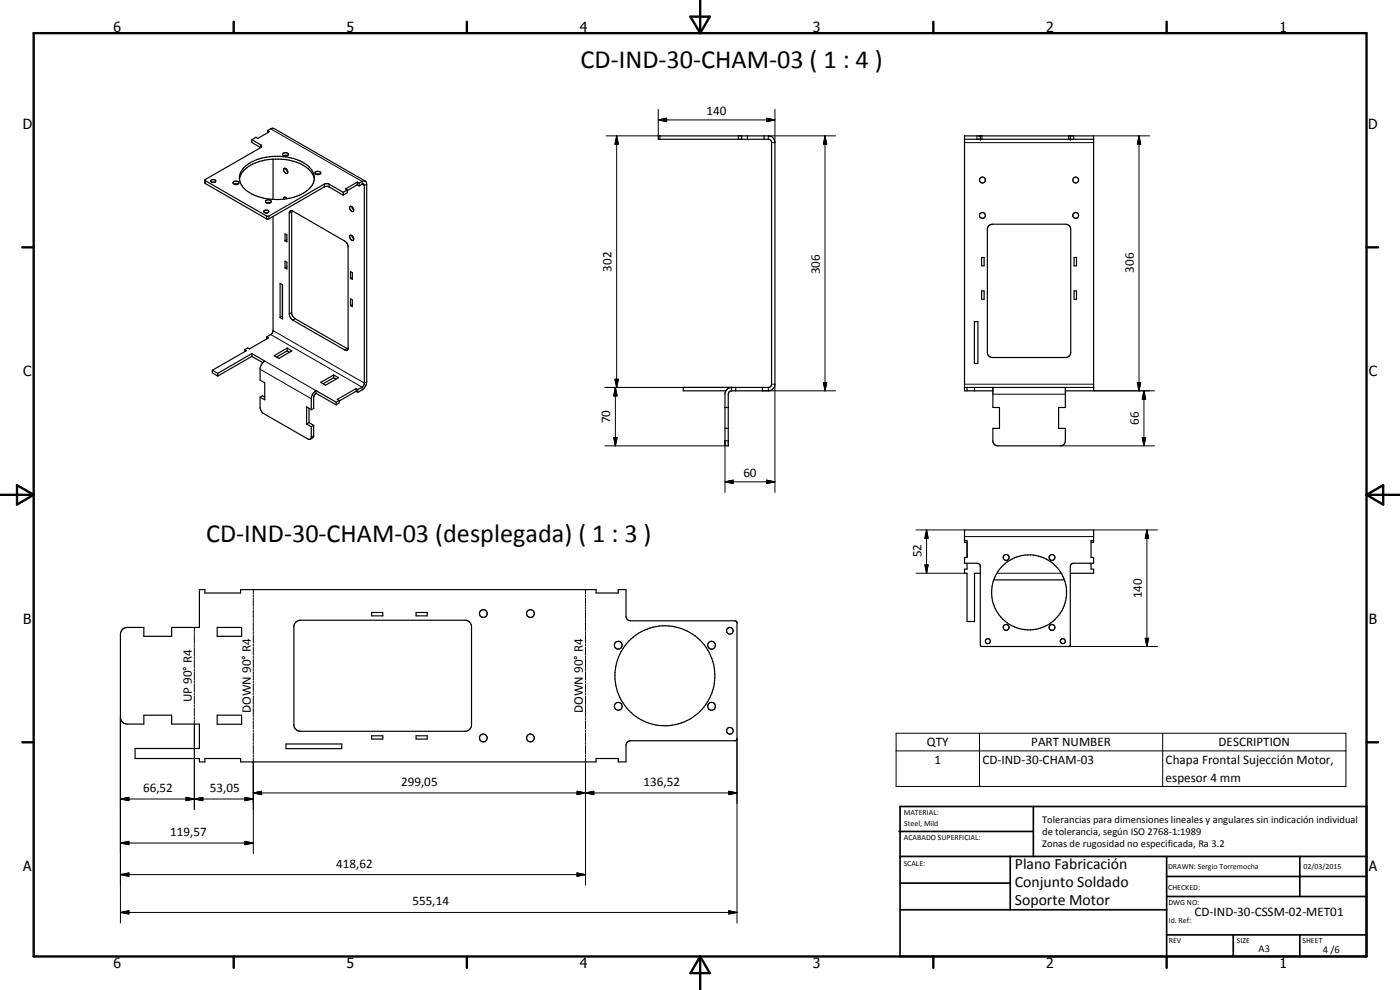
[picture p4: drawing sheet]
<svg xmlns="http://www.w3.org/2000/svg" width="420mm" height="297mm" viewBox="0 0 420 297" stroke-linecap="round" stroke-linejoin="round" font-family="sans-serif">
<g fill="none" stroke="#000" stroke-width=".35">
<path d="M80.3 39.2l1.4-.7 .5 .1 27.4 15.8M80.3 39.2l.6 .3-3.5 2-.6-.3-1.2 .7M80.3 39.2v.6M61.5 54.1l18.6 10.8h.5l16.9-9.7h1.1l4.4 2.5M63.4 54h.2a.58 .58 0 0 1 .8-.2 .58 .58 0 0 1 .1 .8 .72 .72 0 0 1-.7 .2 .72 .72 0 0 1-.5-.7zM63.8 54.7h.5M70.2 54.5a.89 .89 0 0 1 1.5 .5 .94 .94 0 0 1-1 .4 .94 .94 0 0 1-.7-.7zM70.3 55.3h1M71.9 53.8a6.5 6.5 0 0 1 4.6-4.9l.7-.2a18.9 18.9 0 0 1 11.1-.3 7.5 7.5 0 0 1 6 5.4M73.2 50.3a15.5 15.5 0 0 1 14.1-2.9 8.5 8.5 0 0 1 6.9 4.9 4.6 4.6 0 0 1-2.6 5.3 17 17 0 0 1-17.8-.5 4.3 4.3 0 0 1-.6-6.8zM75.6 41.9l2.8 1.7 .1 .3-.2 .4M75.6 41.9v.9l2.6 1.5"/>
<path d="M78.3 44.3l-16.8 9.6v1.1l18.8 10.7 17.4-9.8 .9 .1 4.4 2.5M81.9 47.8v12M84.9 46.1a1.01 1.01 0 0 1 1.6 .3 .94 .94 0 0 1-.9 .5 .94 .94 0 0 1-.8-.7zM85.2 46.7h1M85.2 50.6a.92 .92 0 0 1 1 .4 .92 .92 0 0 1 0 1.1 1.06 1.06 0 0 1-1-1.5zM85.8 59.3l.1 .3M85.8 50.6l.5 .9M86.1 59.6a.49 .49 0 0 0-.5-.4 .49 .49 0 0 0-.4 .5M94.5 51.8a1.12 1.12 0 0 1 1.8 .1 .95 .95 0 0 1-1 .5 .95 .95 0 0 1-.8-.6zM94.9 52.3h1M103 57.7v.8M104.2 57v.8l-1.2 .7"/>
<path d="M104.2 57l-1.2 .7M107.2 55.5l.6 .3M107.2 55.5l-3 1.7M107.2 54.7l-3.5 2 .5 .3M107.2 54.7v.8M107.2 54.7l.6 .2M107.8 55.8l1.2-.6 .3 .3v59.6l-.5 1-1.4 .8M107.8 54.9l.9-.5a.87 .87 0 0 1 1 0 .87 .87 0 0 1 .4 .9v59.3l-.2 .9-.8 1.1-1.7 1.1M107.8 54.9v.9M222.6 40.8v1M224.3 40.8v1M229.3 40.8v1"/>
<path d="M289.5 41.8h38.7M294.2 40.8v1M321.2 40.8v1M79.2 63.3a.85 .85 0 0 1 1.4 .2 .78 .78 0 0 1-.8 .4 .78 .78 0 0 1-.6-.6zM79.8 60.2a1.12 1.12 0 0 1 1.6 .3 1.01 1.01 0 0 1-1.7 0zM79.8 63.8l-.1 .1M80 63.8l.2 .1M80 60.9h1.1M81.9 64.9v34.5l-.5 .9-1.4 .8M85.5 70.2l.6 .3v2.1l-.6-.3zM85.5 78.4l.6 .3v2l-.6-.3zM86.1 71.9l-.6 .4"/>
<path d="M87 63.4l.3-.2 .6 .1 15.5 9 .6 .6 .4 .7 .1 31-.5 .6-.6-.2-15.5-8.9-.9-1.1-.2-.6v-30.6zM87.6 63.2v31.1l.8 1.2 16 9.2M105 62a.89 .89 0 0 1 1 .4 .89 .89 0 0 1-.1 1.1 1.15 1.15 0 0 1-.9-1.5zM105 70.7a.88 .88 0 0 1 1 .4 .88 .88 0 0 1-.1 1.1 1.15 1.15 0 0 1-.9-1.5zM105.7 70.7l.5 .9M105.7 62l.5 .9M294.6 77.3h.7v2.5h-.7zM296.8 67.7l1-.4h22a1.52 1.52 0 0 1 1.5 1.4v37.1a1.52 1.52 0 0 1-1.5 1.5h-22a1.52 1.52 0 0 1-1.5-1.5v-37.1zM322.4 77.3h.7v2.5h-.7zM84.1 85l.7 .5v10.2l-.7-.4zM84.7 85.4v9.5M84.7 94.9l-.6 .4"/>
<path d="M84.7 94.9h.1M86.1 80.1l-.6 .3M105.2 81.5l.5 .3v2l-.5-.3zM105.2 89.7l.5 .3v2l-.5-.3zM105.7 83.2l-.5 .3M105.7 91.4l-.5 .3M292.4 96.5h1.1v12.6h-1.1zM294.6 87.3h.7v2.5h-.7zM322.4 87.3h.7v2.5h-.7zM63.7 111.1l1.7 .9M63.7 111.1v.8l1.7 .9M65.4 112v.8"/>
<path d="M73.5 104.9l.5 .3-10.3 5.9M73.5 104.9v.6M75.6 106.1v.8M75.6 106.1l-10.2 5.9M75.6 106.9l-10.2 5.9M75.6 106.1l3.8 2.2a3.6 3.6 0 0 0-1.3 2.2v3.5l1.3 .9v5.1l-1.3-.8M75.6 106.9l3.3 1.9M78.1 119.2v3.3l.8 1.5 13.5 7.7 .7 .1M78.1 119.2l.7-.5 .6 .5M80 101.1l.5 .3-5.6 3.3-.6-.3-.8 .5M80 101.1v.6M82.3 106.7l3.9-2.3 1.4 .9-3.9 2.2z"/>
<path d="M86.2 104.4v.9M86.2 105.3l.7 .4M86.2 105.3l-3.2 1.8M94.9 118l-.5 .4-.3 .9v3.2l-.7 .4M94.9 117.2l-.8 .6-.6 1.2-.1 3.9M94.9 117.2v.8M94.9 117.2l6 3.4M94.9 118l6 3.5M96.3 114.7l3.8-2.2 1.5 .8-3.9 2.3zM100.1 113.3l-3.1 1.8M100.1 112.5v.8M100.1 113.3l.8 .4"/>
<path d="M106.9 117.4l-5.1 3M106.9 116.6v.8M106.9 116.6l-5.7 3.2 .6 .3M106.9 117.4l.5 .3M106.9 116.6l.5 .3M107.4 116.9v.8M217.8 117.3h-12.7v-1.1h25.7l.8-.7v-73l-.8-.7h-33.2v-1h33a2 2 0 0 1 2 2v72.5a2 2 0 0 1-2 2h-11M217.8 117.3l-.2 .6v15.9h1v-15.5l.2-.7 .8-.3M217.8 117.3l.8-.8 1-.3v1.1M220.8 116.2v1.1M228.8 116.2v1.1M289.5 116.2h38.7"/>
<path d="M290.2 116.2v1.1M292.5 116.2v1.1M298 117.3h-8.5v-76.5h38.7v76.5h-8.5M298 116.2v6.1h2v6.2h-2v4.1l.4 .7 1.1 .5h18.7a1.52 1.52 0 0 0 1.5-1.6v-3.7h-2v-6.2h2v-6.1M92 127.2l1.4 .8M92.7 126.8l-.7 .4M92.7 122.5v4.3M92.7 126.8l1.4 .8M93.4 128v3.3l-.3 .5M93.4 122.9l-1.4-.8v5.1M94.1 127.6v3.3l-1 .9M94.1 127.6l-.7 .4"/>
<path d="M100.9 120.6v.9M101.8 120.1v.8l-.9 .6M101.8 120.1l-.9 .5M217.6 122.3h1M217.6 128.5h1M289.5 162.2h.7v5.1h-.7v1.7h3.9l.8 .8v23.7l.3 .5 26.5-.1 .2-.2 .1-24.2 .5-.4 .4-.1h6v-1.7h-.8v-5.1h.8M290.2 162.7h-.7v-3.7h38.7v3.7h-.8M290.2 169v1.8h-.7v1.2h.7v14.5h2.3v-14.5h1.7M298.2 174h21.2M327.4 169v1.8h.8v1.2h-7M36.9 188.7l1.3-.4h5v2.6h8.3v-2.6h8.3v-11.4h1.7v1h10.7v-1h106.7v1h6.6v-1h2.4v8a1.46 1.46 0 0 0 1.3 1.4h31.3l.7 .4-.1 35.2-.4 .3h-31.5a1.37 1.37 0 0 0-1.3 1.4v5h-2.4v-1h-6.6v1h-106.7v-1h-10.7v1h-1.7v-1h-19.3v-3h19.3v-7.3h-8.3v-2.7h-8.3v2.7h-5a2 2 0 0 1-2.1-2v-25.1l.2-.6zM65.2 188.3h7.3v2.6h-7.3z"/>
<path d="M88.7 186.8l1.2-.7h50l.6 .3 .8 .7 .2 .6v30.1a2.07 2.07 0 0 1-2 1.6h-49.3l-1-.2-.7-.8-.3-.6v-30.1zM111.5 183.8h3.4v1h-3.4zM124.9 183.8h3.3v1h-3.3zM65.2 214.6h7.3v2.7h-7.3zM85.8 223.2h16.8v1.4h-16.8zM111.5 220.8h3.4v.9h-3.4zM124.9 220.8h3.3v.9h-3.3z"/>
<circle cx="294.9" cy="54" r=".88"/>
<circle cx="322.8" cy="54" r=".87"/>
<circle cx="294.8" cy="64.6" r=".87"/>
<circle cx="322.8" cy="64.6" r=".89"/>
<circle cx="302" cy="167.3" r=".88"/>
<circle cx="308.8" cy="177.7" r="11.3"/>
<circle cx="315.7" cy="167.3" r=".88"/>
<circle cx="145.1" cy="184.1" r="1.18"/>
<circle cx="159.2" cy="184.1" r="1.17"/>
<circle cx="185.5" cy="193.6" r="1.17"/>
<circle cx="213.6" cy="193.6" r="1.17"/>
<circle cx="219" cy="189.3" r="1"/>
<circle cx="296.5" cy="192.4" r=".77"/>
<circle cx="301.9" cy="188.2" r=".88"/>
<circle cx="315.7" cy="188.3" r=".88"/>
<circle cx="319" cy="192.4" r=".76"/>
<circle cx="185.5" cy="211.9" r="1.17"/>
<circle cx="199.5" cy="202.8" r="15"/>
<circle cx="213.5" cy="211.9" r="1.16"/>
<circle cx="219" cy="219.3" r="1"/>
<circle cx="145.1" cy="221.4" r="1.17"/>
<circle cx="159.2" cy="221.4" r="1.17"/>
</g>
<g fill="#000">
<circle cx="289.5" cy="41.8" r=".18"/>
<circle cx="294.2" cy="40.8" r=".18"/>
<circle cx="294.2" cy="41.8" r=".18"/>
<circle cx="321.2" cy="40.8" r=".18"/>
<circle cx="321.2" cy="41.8" r=".18"/>
<circle cx="328.2" cy="41.8" r=".18"/>
<circle cx="289.5" cy="116.2" r=".18"/>
<circle cx="328.2" cy="116.2" r=".18"/>
</g>
<g fill="none" stroke="#000" stroke-width=".3">
<path d="M81.2 38.7l27.5 15.7v.9l.6 .4 .8-.4M197.6 36l2.5-.5v1zM197.6 36h35M197.6 32.8v8M230.1 35.5l2.5 .5-2.5 .5zM232.6 32.8v10h-1M61.6 54.2v.9M78.3 43.5v.8M97.3 55.2v.9M98.8 55.2v.9M181.9 40.8h16.2v1M185.1 40.8l.5 2.5h-1z"/>
<path d="M185.1 40.8v75.4M221.6 40.8v1M247.6 40.8l.5 2.5h-1zM247.6 40.8v76.5M250.8 40.8h-20.2v1M289.5 42.8h38.7M293.2 40.8v1M294.7 40.8v1M320.7 40.8v1M322.2 40.8v1M328.2 40.8h16.8M341.8 40.8l.5 2.5h-1z"/>
<path d="M341.8 40.8v76.5M80 64.8v.9M80.7 64.8v.9M87.5 63.5l-.7 .5M81.9 99.2l27.4 15.7 .8-.3M87.5 93.8l-.7 .4M88.6 95.6l-.7 .5M78.1 110.8l15.3 8.8M79.4 108.3l15.5 8.9M81.2 100.4l27.5 15.8v.8M104.1 104.6l-.7 .4M181.5 116.2h39.3"/>
<path d="M184.6 113.8h1l-.5 2.4zM184.7 116.2l.5 2.6h-1zM184.7 116.2v17.6M228.8 117.3h22M230.6 116.2v1.1M231.6 115.3h1v32.4M247.1 114.8h1l-.5 2.5zM289.5 115.3h38.7M298 118.3h21.7M328.2 117.3h18.3M341.3 114.8h1l-.5 2.5zM343.3 117.3l.5 2.5h-1z"/>
<path d="M343.3 117.3v16.5M94.1 130.7l-.7 .4M181.5 133.8h36.1M184.2 131.3h1l-.5 2.5zM218.6 132.2h-1v15.5M318.2 133.8h28.3M342.8 131.3h1l-.5 2.5zM217.6 144.6l2.4-.5v1zM217.6 144.6h15M230.1 144.1l2.5 .5-2.5 .5zM274.9 159h14.6M278.1 159l.4 2.5h-.9z"/>
<path d="M278.1 159v13M328.2 159h19.2M344.2 159l.5 2.5h-1zM344.2 159v35M76 176.9v1.3M76 178.5v.6M76 179.4v2.5M175.7 176.9v1.3M175.7 178.5v.6M175.7 179.4v2.5M274.9 172h14.6M277.6 169.5h.9l-.4 2.5z"/>
<path d="M289.5 161h38.7M299.2 172h19.3M58.3 188.3v1.2M58.3 189.8v.6M58.3 190.7v2.4M58.3 193.4v.6M58.3 194.3v2.4M58.3 197v.6M58.3 197.9v2.4M76 182.2v.6M76 183v2.5M76 185.8v.7"/>
<path d="M76 186.8v2.4M76 189.5v.7M76 190.5v2.4M76 193.2v.6M76 194.1v2.5M76 196.9v.6M76 197.8v2.5M175.7 182.2v.6M175.7 183v2.5M175.7 185.8v.7M175.7 186.8v2.4M175.7 189.5v.7"/>
<path d="M175.7 190.5v2.4M175.7 193.2v.6M175.7 194.1v2.5M175.7 196.9v.6M175.7 197.8v2.5M320.7 194h26.7M343.7 191.5h1l-.5 2.5zM36.1 215.3v61.6M58.3 200.7v.6M58.3 201.5v2.5M58.3 204.3v.6M58.3 205.1v2.5"/>
<path d="M58.3 207.9v.6M58.3 208.8v2.4M58.3 211.5v.6M58.3 212.4v2.4M58.3 215.1v.7M58.3 216v26.9M76 200.6v.6M76 201.5v2.5M76 204.3v.6M76 205.2v2.5M76 208v.6M76 208.9v2.5"/>
<path d="M76 211.7v.6M76 212.6v2.5M76 215.4v.6M76 216.3v2.4M76 219.1v.6M76 220v2.4M175.7 200.6v.6M175.7 201.5v2.5M175.7 204.3v.6M175.7 205.2v2.5M175.7 208v.6M175.7 208.9v2.5"/>
<path d="M175.7 211.7v.6M175.7 212.6v2.5M175.7 215.4v.6M175.7 216.3v2.4M175.7 219.1v.6M175.7 220v2.4M36.1 239.7l2.6-.5v1zM36.1 239.7h39.9M55.8 239.2l2.5 .5-2.5 .5zM58.3 239.7l2.6-.4v.9zM73.5 239.3l2.5 .4-2.5 .5zM76 237.9l2.5-.5v1z"/>
<path d="M76 222.8v.6M76 223.7v2.4M76 226.4v.7M76 227.4v28.7M76 237.9h145.2M173.2 237.4l2.5 .5-2.5 .5zM175.7 237.9l2.5-.5v1zM175.7 222.8v.6M175.7 223.7v2.4M175.7 226.4v.7M175.7 227.4v38.2M218.7 237.4l2.5 .5-2.5 .5z"/>
<path d="M221.2 221.6v55.3M268.9 220h135v16h-135zM268.9 225.3h135M294 220v16M348.9 220v16M36.1 252.9l2.6-.5v1zM36.1 252.9h39.9M73.5 252.4l2.5 .5-2.5 .5zM36.1 262.4l2.6-.5v1zM36.1 273.8l2.6-.5v.9zM36.1 262.4h139.6M36.1 273.8h185.1"/>
<path d="M173.2 261.9l2.5 .5-2.5 .5zM218.7 273.3l2.5 .5-2.5 .4z"/>
</g>
<g fill="none" stroke="#000" stroke-width=".71">
<path d="M10.1 9.9h400v277.1h-400zM70.1 6.5v3.4M140.1 6.5v3.4M207.2 5h5.8l-2.9 4.9zM210.1 0v9.9M280.1 6.5v3.4M350.1 6.5v3.4M6.7 74.2h3.4M410.1 74.2h3.5M.1 148.5h10M5.1 145.6l5 2.9-5 2.9zM410.1 148.5h10"/>
<path d="M410.1 148.5l5-2.9v5.8zM6.7 222.7h3.4M410.1 222.7h3.5M70.1 287v3.4M140.1 287v3.4M210.1 287v10M210.1 287l2.9 5h-5.8zM280.1 287v3.4M350.1 287v3.4"/>
</g>
<g fill="none" stroke="#000" stroke-width=".51">
<path d="M269.8 249.5h40.3M270.1 242h140v45h-140zM270.1 257h140M303.2 257v16M310.1 242v15M350.1 257v30M390.1 257v12M270.1 265h33.1M270.1 273h80M350.1 269h60M350.1 263h60M350.1 280.5h60"/>
<path d="M370.1 280.5v6.5M390.1 280.5v6.5"/>
</g>
<g fill="#000">
<path d="M197.6 36l2.5-.5v1zM230.1 35.5l2.5 .5-2.5 .5zM185.1 40.8l.5 2.5h-1zM247.6 40.8l.5 2.5h-1zM341.8 40.8l.5 2.5h-1zM184.6 113.8h1l-.5 2.4zM184.7 116.2l.5 2.6h-1zM247.1 114.8h1l-.5 2.5zM341.3 114.8h1l-.5 2.5zM343.3 117.3l.5 2.5h-1zM184.2 131.3h1l-.5 2.5zM342.8 131.3h1l-.5 2.5z"/>
<path d="M217.6 144.6l2.4-.5v1zM230.1 144.1l2.5 .5-2.5 .5zM277.6 169.5h.9l-.4 2.5zM278.1 159l.4 2.5h-.9zM344.2 159l.5 2.5h-1zM343.7 191.5h1l-.5 2.5zM36.1 239.7l2.6-.5v1zM58.3 239.7l2.6-.4v.9zM76 237.9l2.5-.5v1zM173.2 237.4l2.5 .5-2.5 .5zM175.7 237.9l2.5-.5v1zM218.7 237.4l2.5 .5-2.5 .5z"/>
<path d="M36.1 252.9l2.6-.5v1zM55.8 239.2l2.5 .5-2.5 .5zM73.5 239.3l2.5 .4-2.5 .5zM73.5 252.4l2.5 .5-2.5 .5zM36.1 262.4l2.6-.5v1zM36.1 273.8l2.6-.5v.9zM173.2 261.9l2.5 .5-2.5 .5zM218.7 273.3l2.5 .5-2.5 .4z"/>
</g>
<g font-size="7.9">
<text x="174.2" y="20.3">CD-IND-30-CHAM-03 ( 1 : 4 )</text>
<text x="61.8" y="162.6">CD-IND-30-CHAM-03 (desplegada) ( 1 : 3 )</text>
</g>
<g font-size="4.7">
<text x="304.6" y="260.8">Plano Fabricación</text>
<text x="304.6" y="266.2">Conjunto Soldado</text>
<text x="304.6" y="271.6">Soporte Motor</text>
</g>
<g font-size="4.2">
<text x="34" y="9.6">6</text>
<text x="104" y="9.6">5</text>
<text x="174" y="9.6">4</text>
<text x="244" y="9.6">3</text>
<text x="314" y="9.6">2</text>
<text x="384" y="9.6">1</text>
<text x="6.8" y="38.7">D</text>
<text x="410.6" y="38.7">D</text>
<text x="7" y="112.9">C</text>
<text x="410.8" y="112.9">C</text>
<text x="7" y="187.1">B</text>
<text x="410.8" y="187.1">B</text>
<text x="7" y="261.4">A</text>
<text x="410.8" y="261.4">A</text>
<text x="34" y="290.4">6</text>
<text x="104" y="290.4">5</text>
<text x="174" y="290.4">4</text>
<text x="244" y="290.4">3</text>
<text x="314" y="290.4">2</text>
<text x="384" y="290.4">1</text>
</g>
<g font-size="3.9">
<text x="212.1" y="34.5">140</text>
<text x="183.5" y="81.5" transform="rotate(-90 183.5 81.5)">302</text>
<text x="246.1" y="82.3" transform="rotate(-90 246.1 82.3)">306</text>
<text x="340.3" y="81.8" transform="rotate(-90 340.3 81.8)">306</text>
<text x="183.2" y="127" transform="rotate(-90 183.2 127)">70</text>
<text x="341.7" y="127.4" transform="rotate(-90 341.7 127.4)">66</text>
<text x="223.1" y="143">60</text>
<text x="276.5" y="167.3" transform="rotate(-90 276.5 167.3)">52</text>
<text x="342.6" y="179.5" transform="rotate(-90 342.6 179.5)">140</text>
<text x="57.6" y="210.7" transform="rotate(-90 57.6 210.7)">UP 90° R4</text>
<text x="75.3" y="213.9" transform="rotate(-90 75.3 213.9)">DOWN 90° R4</text>
<text x="175" y="213.9" transform="rotate(-90 175 213.9)">DOWN 90° R4</text>
<text x="278.2" y="223.9">QTY</text>
<text x="309.5" y="223.9">PART NUMBER</text>
<text x="365.7" y="223.9">DESCRIPTION</text>
<text x="280.4" y="229.2">1</text>
<text x="294.8" y="229.2">CD-IND-30-CHAM-03</text>
<text x="349.8" y="229.3">Chapa Frontal Sujección Motor,</text>
<text x="43" y="237.7">66,52</text>
<text x="63" y="237.7">53,05</text>
<text x="120.4" y="235.9">299,05</text>
<text x="193.2" y="235.9">136,52</text>
<text x="349.8" y="234.7">espesor 4 mm</text>
<text x="51.1" y="250.9">119,57</text>
<text x="100.9" y="260.3">418,62</text>
<text x="123.8" y="271.7">555,14</text>
<text x="358.5" y="275">CD-IND-30-CSSM-02-MET01</text>
</g>
<g font-size="3.1">
<text x="312.7" y="246.8">Tolerancias para dimensiones lineales y angulares sin indicación individual</text>
<text x="312.7" y="250.4">de tolerancia, según ISO 2768-1:1989</text>
<text x="312.7" y="254">Zonas de rugosidad no especificada, Ra 3.2</text>
<text x="377.7" y="285.6">A3</text>
<text x="397" y="285.9">4 /6</text>
</g>
<g font-size="2.4">
<text x="271.2" y="244.4">MATERIAL:</text>
<text x="271.3" y="252">ACABADO SUPERFICIAL:</text>
<text x="271.4" y="247.9">Steel, Mild</text>
<text x="271.2" y="259.7">SCALE:</text>
<text x="350.6" y="260.8">DRAWN: Sergio Torremocha</text>
<text x="391.2" y="260.6">02/03/2015</text>
<text x="350.6" y="267">CHECKED:</text>
<text x="350.6" y="271.4">DWG NO:</text>
<text x="350.8" y="276.9">Id. Ref:</text>
<text x="350.8" y="282.8">REV</text>
<text x="371.2" y="282.9">SIZE</text>
<text x="390.9" y="282.9">SHEET</text>
</g>
</svg>
